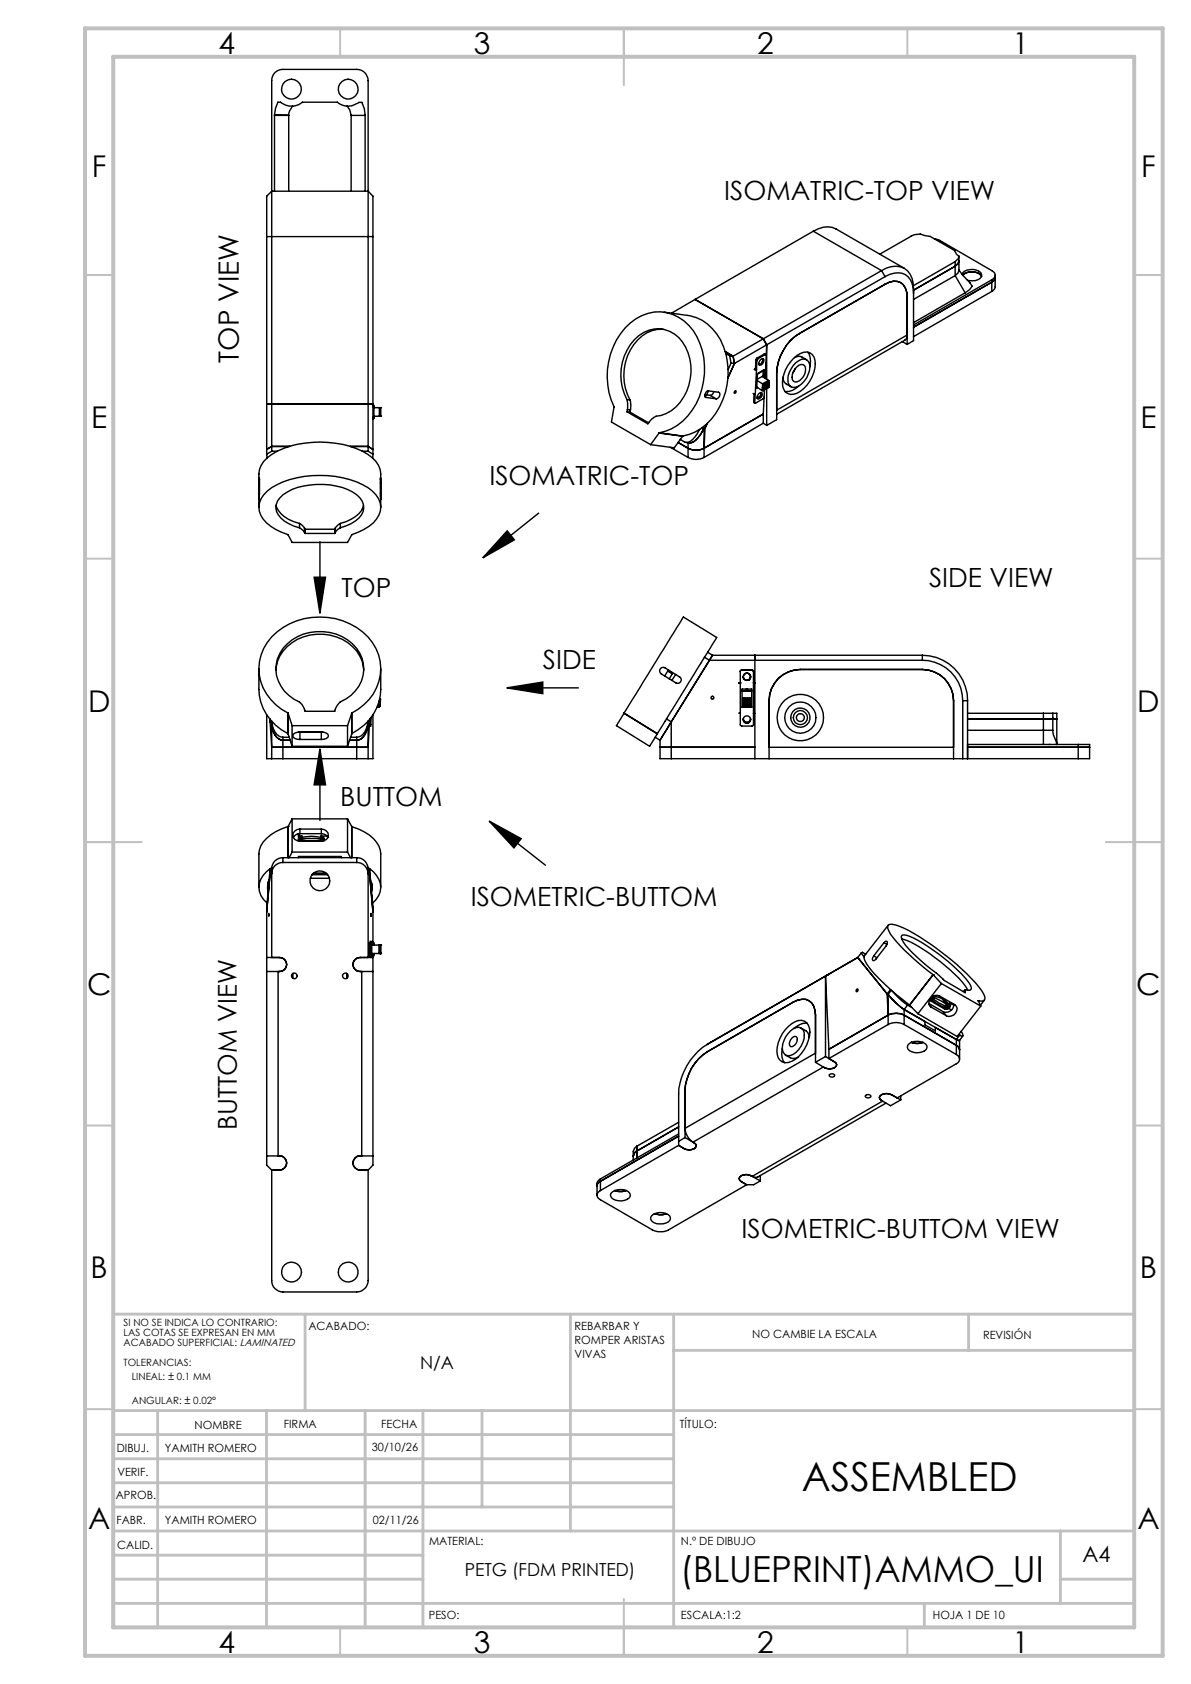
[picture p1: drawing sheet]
<svg xmlns="http://www.w3.org/2000/svg" width="210mm" height="297mm" viewBox="0 0 210 297" stroke-linecap="round" stroke-linejoin="round" font-family="sans-serif">
<g fill="none" stroke="#000" stroke-width=".25">
<path d="M51.6 18.7a2.45 2.45 0 0 0-.7 1.6M51.6 18.7a3.2 3.2 0 0 0 1.7-.7h6.2a2.97 2.97 0 0 0 1.7 .7M51.6 18.7a3.1 3.1 0 0 1-2.1-.7h-.5l-.4 1.1-.2 1.2M61.2 18.7l.5 .7 .2 1M61.2 18.7a3 3 0 0 0 2.1-.6h.5l.4 1.1 .2 1.2M47.9 33.7v-19.5a1.93 1.93 0 0 1 2-2h13a1.99 1.99 0 0 1 2 2v19.5M47.9 33.7v45.9M47.9 33.7l-.9 .9v7.1M47.9 33.7h17M48.4 20.3h2.5M48.4 20.4h2.5M48.4 20.3v13.4"/>
<path d="M50.9 20.3v13.4M61.9 20.4v13.3M61.9 20.4h2.5M64.4 20.4v13.3M64.9 33.7v45.9M64.9 33.7l.9 .9v7.1M47 41.7v38.4M47 41.7h18.8M65.8 41.7v38.4M116.9 58.1a6.2 6.2 0 0 0-5.8 3.7 9.2 9.2 0 0 0 0 8.8M117.1 55.1l4.1 .5a8.1 8.1 0 0 1 6.4 5.5 12.6 12.6 0 0 1-4 14.5l-1 .6-2.2 .7M122.6 52.8l-4.2 2.4"/>
<path d="M122.6 52.8l12 7M134.6 59.8l-5.3 3M134.6 59.8l.6 1M143.4 40.8a4.1 4.1 0 0 1 4-.4l12 6.9M143.4 40.8l-20.8 12M143.4 40.8l12 6.9M155.1 44.8l5.8-3.2a2.43 2.43 0 0 1 1.6-.3l1.5 .4 4.3 2.5 .3 .5 .5 .5M155.4 47.7a3.7 3.7 0 0 1 4.6 .1 4.4 4.4 0 0 1 1.1 3.2v9.1l-1.2 .6M155.4 47.7l-20.8 12.1M155.4 47.7l.7 1.1M156.1 48.8a3.3 3.3 0 0 1 4 0 4.2 4.2 0 0 1 1 2.9M156.1 48.8l-20.9 12"/>
<path d="M164.7 42.1l1 .3 9.2 5.3a.85 .85 0 0 1 .6 .8 .85 .85 0 0 1-.6 .9M168.4 46.1l-7.3 4.3M168.4 46.1v2.5M168.4 48.6l-7.3 4.2M168.4 48.6l1.8 3M169.1 45.2l-.2 .4-.5 .5M169.1 46l-.2 .5-.5 .5-7.3 4.2M169.1 47.7l2.3 2.8-.5 .6-.7 .5M169.1 47.7l-.2 .5-.5 .4M169.1 45.2v2.5M169.6 48.4a2.1 2.1 0 0 1 3-.6 .74 .74 0 0 1 .3 1.3 2.43 2.43 0 0 1-2.3 .3M169.8 48.5a2.29 2.29 0 0 1 3.3 .3 2.25 2.25 0 0 0-3.3-.3z"/>
<path d="M170.2 51.6l-9.1 5.3M174.9 49.4l-13.8 7.9M174.9 49.4v2M174.9 51.4l-13.8 8M175.5 48.9a.96 .96 0 0 1-.6 .9l-13.8 7.9M175.5 48.5v2.1a.97 .97 0 0 1-.6 .8M47 71.2h18.8M47.9 79.6h1M47.9 79.6l-.9 .5M51 78.7h-3.1l-.9 .6M61.8 78.7h3.1l.9 .6M63.9 79.6h1"/>
<path d="M64.9 79.6l.9 .5M65.8 71.5h.1v.2M65.8 71.4v.1M65.8 71.7h.1M65.8 73.6h.1M65.8 73.8v.1M65.9 73.6v.2h-.1M65.9 73.4h1.2M65.9 71.9h1.2M65.9 71.7v1.9M66.9 71.9v1.5M67.1 73.4h.1"/>
<path d="M67.1 71.9h.1M67.1 71.9v1.5M110.6 70.5v1.7M110.6 70.5a9 9 0 0 1 2.9-11.9 5.3 5.3 0 0 1 7.4 2.6 9.2 9.2 0 0 1-2.5 11.2 7.2 7.2 0 0 1-2.9 1.1l-.5 .3-.8 1-3.6-2.2M110.6 70.5l.5 .1M110.6 72.6l.5 .1M110.6 72.2v.4M110.6 72.2l.6 .1M111.1 70.6l.1 .8v.9M111.1 72.7l3.3 1.9M111.2 72.3l-.1 .4M116.2 76.4l-1.5 2"/>
<path d="M116.2 76.4l4.2 .5M116.2 76.3a9.8 9.8 0 0 0 7.1-6.3 12.3 12.3 0 0 0-1.8-12.6 7.2 7.2 0 0 0-10.4-.4 12.9 12.9 0 0 0-2.8 14.8l-.5 2.6 6.9 4M116.2 76.3v.1M116.2 76.3l4.2 .6M118.2 78.9l3.1 1.8M119.6 78l1.7 1.1a3.3 3.3 0 0 0 2.8 0M120.4 76.9h.1M120.4 76.9l-1.5 2.1-4.2-.6M121.3 78.1v2.6M123.4 75.7l-.2 .2a3.1 3.1 0 0 1-2.2 2.1l-1.1-.5M123.8 75.4l.5 .1M124.1 75.4a4.7 4.7 0 0 1-2.1 2.7l-1-.1"/>
<path d="M124.1 75.5v5.2M124.3 69.6l.9 .1M124.3 75.5l-.2 3.6M124.4 70l.1 .1M124.5 70.1a.68 .68 0 0 1-.2-.7 .68 .68 0 0 1 .5-.5l1.9 .3a.68 .68 0 0 1 .2 .7 .68 .68 0 0 1-.6 .4M124.5 70.1l1.8 .2M124.7 74.7l-.4 .8M124.9 68.9l-.3 .7M125.2 69.7l1.1 .6M125.8 69.1l-.1 .4-.5 .2M127.9 62l1.4 .8M128 62.3l.7 .5"/>
<path d="M128.7 62.8l.2 1.2M128.7 62.8h.6M128.9 64l-.5 1.2M128.9 64l.6 .1M129.3 62.8l.2 1.3M129.5 64.1l-1.2 2.6M129.6 69a.2 .2 0 0 1 .2 .2 .2 .2 0 0 1-.3 .1zM132.8 69.4h.4M132.9 70.9l.2 .2M132.9 70.9l.2 .1M133 69.5l-.1 1.4M133 65.2h.4"/>
<path d="M133 65.2h.1M133.2 69.4l-.1 1.6M133.2 65h.1M133.2 65l-.2 .2M133.2 65l.2 .2M133.3 63.5l.2 .1M133.3 63.5l-.1 1.5M133.4 65.2l-.2 4.2M133.5 63.2l-.2 .3M133.5 68.3l.9 .6h.1M133.5 63.2l.1 .1M133.5 63.6l-.1 1.6"/>
<path d="M133.5 67.1l.9 .6M133.5 66.9l.9-.5 1.1 .7M133.6 63.3l-.1 .3M133.8 69.4l.5-.2a.79 .79 0 0 1-.7 1.2l-.1-.6zM134.1 63.5l.5-.2a.78 .78 0 0 1-.7 1.1 .58 .58 0 0 1 .2-.9zM134.2 69.2a.86 .86 0 0 1-.7 1.1M134.2 69.3l-.3 .7-.4 .1M134.4 63.2l.1 .4-.1 .3M134.4 67.7l.2 .2M134.5 63.2a.91 .91 0 0 1-.7 1.1M134.5 68.6v.1M134.5 68.9h.1"/>
<path d="M134.5 68.5h-.1l.1 .1M134.5 68.7h-.1l.1 .2M134.6 67.9h.1M134.6 68.3h.1M134.6 68.3h-.2l.1 .2M134.6 73l-10.5 6.1M134.6 74.6l.6 .4M134.6 67.9h-.2l.2 .2M134.6 73v1.6M134.6 68.1h-.2l.2 .2M134.6 65.4l-1 .6M134.6 65.3l-.1 1.1"/>
<path d="M134.6 74.6l-10.5 6.1M134.7 66.6l.1-1.4-1.2 .7-.2 2.5h.2M134.7 70.1l-.1 2.9M134.8 62.4l.3 .1M134.8 62.4l.1 .1M134.8 62.4l-1.3 .8M134.8 68.8l-.1 1.4-1.5 .9-.1-.1M134.9 62.5l.2 .1-.1 1.6M134.9 62.5l-1.3 .8M135 64.2l-.1 2.5M135.1 64l-.1 .2M135.1 64.1l-.1 2.6"/>
<path d="M135.2 60.8l-5.7 3.3M135.2 60.8l-.1 1.8M135.2 60.8v6.1M135.2 68.5v6.5M135.5 67.1l-1.1 .6M135.5 67.1l.1 .1M135.5 68.2l.1 .1M135.5 67.3l.1 .1M135.5 67.6l.1 .1M135.5 67.7l.1 .1M135.5 67.9l.1 .1M135.6 67.8v.1"/>
<path d="M135.6 68l-1.1 .7M135.6 68.3h.1M135.6 67.8l-1.1 .7M135.6 68.3l-1.1 .6M135.6 68l-1.1 .6M135.6 67.2l-1 .7M135.6 67.4v.1M135.6 67.7h.1M135.6 67.4l-1 .7M135.6 67.7l-1 .6M136.9 72.4l23-13.3a.97 .97 0 0 1-.4 .9l-22.6 13.1M138.1 66.5v.5l.2 .4 1.2 .8"/>
<path d="M139.9 63.2a2.88 2.88 0 0 1 2.9-1 2.75 2.75 0 0 1 .7 3.4 5.7 5.7 0 0 1-3.6 3.9 1.68 1.68 0 0 1-1.9-2 6.3 6.3 0 0 1 1.9-4.3zM140.1 63.1l.9-.3 1.2 .7M140.2 65l-.4 .7M140.3 64a1.63 1.63 0 0 1 1.9-.5 1.89 1.89 0 0 1 .3 2.5 3.3 3.3 0 0 1-2.6 2.3 1.14 1.14 0 0 1-1-1.3 4.2 4.2 0 0 1 1.4-3zM140.5 64.7a.88 .88 0 0 1 1.4-.1 2.2 2.2 0 0 1-1.7 2.8 .94 .94 0 0 1-.5-1.4l.5-1zM140.8 68.1a3.1 3.1 0 0 1-2.4 1M142.5 62.1a2.99 2.99 0 0 1 .3 2.5M159.1 60.3l.8 .4M159.9 60.7v-8.4a2.3 2.3 0 0 0-3.1-2.5l-15.9 9.1a8.8 8.8 0 0 0-4 6.7v8.4l-1.7 1M45.6 89.5v-5.9a4.2 4.2 0 0 1 2.3-3.5 17.8 17.8 0 0 1 12.6-1.7 10.5 10.5 0 0 1 5.8 3 3.4 3.4 0 0 1 .8 2.2v5.9M45.6 87.7h.1M45.8 85.2h-.2l.1-1 .1 2.9-.2 .9v-.3"/>
<path d="M47 80.1l.1 .7M47.1 86.6a15.2 15.2 0 0 1 10.7-2.7 14.4 14.4 0 0 1 7.9 2.7 3.5 3.5 0 0 1 .1 5.6 11.2 11.2 0 0 1-3.8 2.1l-.7 1.4h-9.8l-.7-1.4a7.8 7.8 0 0 1-4.8-3.5 3.5 3.5 0 0 1 1.1-4.2zM48.7 89.1a4.5 4.5 0 0 0 3.1 2.9l1 .3M52.8 93.1l.6 .5 .3 .3M52.8 93.1a5.5 5.5 0 0 1-4-2.9 2.93 2.93 0 0 1 1.9-3.4 13 13 0 0 1 11.4-.1 2.99 2.99 0 0 1 1.9 3.5 5.5 5.5 0 0 1-4 2.9M52.8 92.3l.9 .8M52.8 92.3v.8M53.7 93.9l.1 .2M53.7 93.1v.8M53.7 93.1l.1 .2M53.8 94.1h5.2M53.8 93.3v.8"/>
<path d="M53.8 93.3h5.2M56.4 95.5v12.7M59 93.3v.8M59.1 93.9l-.1 .2M59.1 93.1v.8M59.1 93.1l-.1 .2M60 93.1l-.4 .2-.5 .6M60 92.3l-.9 .8M60 92.3v.8M64.1 89.1a4.3 4.3 0 0 1-3.1 2.9l-1 .3M65.8 80.1l-.1 .7M67.1 85.2v-1v3.8v-.3"/>
<path d="M89.4 93.6l1.3 1.6-5.6 3.2zM95 90.4l-9.9 8M121.3 80.7a3 3 0 0 0 2.8 0M45.6 118a13.1 13.1 0 0 0 .8 6.9 9.6 9.6 0 0 0 4.4 4.5M48.6 118.2a7.2 7.2 0 0 1 7.2-6.3 7.5 7.5 0 0 1 8.3 5.7v.6M50.7 113.6a8.6 8.6 0 0 1 12.2 .7 6 6 0 0 1-1.9 9l-1 .5-.3 .3-.4 .6-.3 .7h-5.2l-.2-.6-.6-.8a6.7 6.7 0 0 1-4.3-6.9 6 6 0 0 1 2-3.5zM55.4 101.8h2l-1 6.4zM67.1 118a13.1 13.1 0 0 1-.7 6.9 10 10 0 0 1-4.4 4.5M116.5 117.9l.3-.2 .4 .1 2.6 1.6a.62 .62 0 0 1 .2 .8 .62 .62 0 0 1-.8 .2l-2.6-1.6a.63 .63 0 0 1-.1-.9zM117.7 118.4l.8 .4-.5 .9M117.9 118.1l-.7 1.1M119.1 119l-.6 1"/>
<path d="M124.2 115.9l-8.7 14.1M124.2 115.9l.9 .5M124.8 115l1.6-2.6-5.9-3.6-10.5 17M124.8 115l-.6 .9M124.8 115l.8 .6M125.1 116.4l-6.7 10.9M125.1 116.4h37.5M125.6 115.6l-.5 .8M125.6 115.6h37M130.5 118.4v9.5l.3 .2h1.8l.3-.2v-9.5M130.8 118.2l-.3 .3M130.8 118.2l-.3 .2"/>
<path d="M130.8 118.2h1.8M130.8 118.2h.1M131.1 119.3a.65 .65 0 0 0 .6 .7 .65 .65 0 0 0 .7-.7M131.2 119.8a.63 .63 0 0 1 .1-.9 .63 .63 0 0 1 .8 0 .63 .63 0 0 1 .1 .9M132.3 119.4l-.2 .6M132.6 118.2l.3 .3M132.6 118.2l.3 .2M132.6 118.2h.1M133.1 115.6v18.2M162.6 115.6a7.9 7.9 0 0 1 8 8M162.6 116.4a7.1 7.1 0 0 1 7.2 7.2M162.6 115.6v.8"/>
<path d="M47 126.1v7.7h.9M47.6 127.3h.3a3.3 3.3 0 0 0 1.6 3.2l1.7 .1M47.6 127.3l.3 4.5h17l.3-4.5M47.6 126.9v.4M47.9 127.2a2.73 2.73 0 0 0 2 2.8M47.9 133.8h2M47.9 127.2v6.6M49.9 130v3.8M49.9 130h1.1M49.9 133.8h13M50.8 125.8l.7 2.2M50.8 125.8a8.5 8.5 0 0 1-4.3-11.4 11.3 11.3 0 0 1 12.7-5.3 10 10 0 0 1 7.8 7.5 8.7 8.7 0 0 1-5 9.2"/>
<path d="M50.8 125.8v3.6l.7 2.2M51.5 128h9.8M51.5 131.6h9.8M51.5 128v3.6M52.6 129.1h.1M52.6 129.1h.3M52.9 130.4a1.06 1.06 0 0 1-1.3-.6 1.03 1.03 0 0 1 1.3-.7h3.8a1.03 1.03 0 0 1 1.2 .7 1.06 1.06 0 0 1-1.2 .6M52.9 130.4h3.8M52.9 129.1v1.3M52.9 129.1h3.8M56.4 132.1l1 6.3h-2zM56.4 132.1v12.7"/>
<path d="M56.7 129.1v1.3M56.9 129.1h-.2M61.3 128v3.6M61.8 130h1.1M62 125.8l-.7 2.2M62 125.8v3.6M62 129.4l-.7 2.2M62.9 133.8h2M62.9 130v3.8M64.9 127.2v.2a2.96 2.96 0 0 1-1.6 2.6h-.4M64.9 127.2v6.6M65.1 127.8h.3"/>
<path d="M65.2 127.3h-.3a3.4 3.4 0 0 1-1.6 3.2l-1.7 .1M65.2 126.9v.4M65.4 127.8v.3l-.3-.1M65.4 126.5v1.3M65.8 126.1v7.7h-.9M66.9 123.5l.2 .1-.2 .1 .2 .2h-.2l.2 .2M67 123.2l.1 .2h-.2M67 124.1l-.2 .1 .2 .1-.2 .2 .2 .1-.5 .1M67.1 124.1h.1M89.4 121.3l6.3-1v2zM89.4 121.3h12.7M110 125.8h.1"/>
<path d="M110 125.8l5.9 3.6M110 125.8l-1.3 2.2 5.8 3.6 1-1.6M115.5 130l.9 .6M116.4 131.8h16.7M116.4 130.6v3.2h2M117.5 126.8l.9 .5M118.4 127.3l-2 3.3M118.4 133.8h71.7M118.4 127.3v6.5M130.3 120.4h.1M130.3 120.4h.2M130.3 125.8h.2"/>
<path d="M130.5 120.4h.1M130.8 121.5h1.7v3.2h-1.7zM130.8 121.9h1.7M130.8 121.8h.8M131 123.3v.1M131 123.5v.1M131 123.8l1.4 .1zM131 124.1h.1M131 124.3l1.4 .1zM131 124.6h1.4zM131 123.5h1.4M131 123.3h1.4"/>
<path d="M131 123.4h1.4M131 123.2h1.4M131 123.3v-.2h1.4v.2M131 123.4v.1M131 123.6v1.1M131 123.6h1.4M131 123.7h1.4M131 124.1h1.4M131 123.9h1.4M131 124.2h1.4M131 124.5h1.4M131.1 126.7a.64 .64 0 0 0 .6 .7 .64 .64 0 0 0 .6-.7"/>
<path d="M131.1 126.9a.65 .65 0 0 0 .6 .6 .65 .65 0 0 0 .7-.6M131.6 121.5v.4l.9-.1M131.8 121.5v.4M132.4 123.3v.1M132.4 123.5v.1M132.4 124.1h.1M132.4 123.4v.1M132.4 123.6v1.1M132.9 125.8h.2M132.9 120.4h.2zM132.9 120.4h.1M135.6 133.8v-10.2a5.5 5.5 0 0 1 5.5-5.5h21.5a5.5 5.5 0 0 1 5.5 5.5v10.2"/>
<path d="M135.6 131.8h32.5M169.8 123.6h.8M169.8 123.6v10.2M170.6 126.8h15.7h-.5v-.1l-.1 .1M170.6 131.8h21.5M170.6 128.8h15M170.6 125.8h13.4M170.6 123.6v10.2M170.6 131.3h19.5M184 125.8h1.6M184 125.8v5.5M185 131.3h.1"/>
<path d="M185.6 125.8h.7v5.5M185.6 128.8a3.6 3.6 0 0 0 .7 2.1v.4M185.6 125.8v3M190.1 131.3h2v2.5h-2M190.1 131.3v2.5M47.3 155.5l-.1 .4M47.3 157.3l-.3 2.7v45.5l.9 .9M47.3 155.7v1.6M47.6 153.2l-.2 2a2.97 2.97 0 0 0-.1 2.1M47.6 153.2v.9M47.6 154.1l-.6 6.7M47.6 153.2h.3"/>
<path d="M47.9 153a4.2 4.2 0 0 0-2.1 4.3l.2 .7 1.1 1.3M47.9 153.2v15.7M49.9 151.3a1.93 1.93 0 0 0-2 1.9M49.9 152.1a1.93 1.93 0 0 0-2 2h-.3M49.9 151.3v.8M49.9 151.3h13M49.9 152.1h13M50.8 145.8h.1M50.8 145.8a7.8 7.8 0 0 0-4.8 3.4l-.4 1.4v5.9M50.8 145.8v5.5M51.5 144.4v5.9M51.5 150.3l-.5 1"/>
<path d="M51.5 150.3h9.8M51.5 144.4l-.7 1.4M51.5 144.4h9.8M52.6 151.3v-.2h7.5l.2 .2M52.6 147h.3M52.6 147l-.4 .2-.5 .5M52.6 148.2l.1 .1M52.6 147.5h.6a.55 .55 0 0 0-.6 .5M52.6 147v1.3M52.9 146.2a1.09 1.09 0 0 0-1.3 1.1 1.09 1.09 0 0 0 1.3 1.1h3.8M52.9 146.2v.8M52.9 146.2h3.8"/>
<path d="M52.9 147h3.8M52.9 147.9v.3M52.9 148.2l.1 .2M53.1 147.7a7.1 7.1 0 0 1 3.7 0M53.1 147.7l-.2 .2M53.1 147.7v.7M53.2 148.1v.3M53.2 148.2v.2M54.7 154.9h3.4M55 154.3h2.7M55.1 154.2h2.6M55.3 154h2.2"/>
<path d="M56.6 148.2l-1.7 .1-1.7-.1M56.6 148.2v-.2l-2.5-.1-.9 .1v.2M56.6 148.2v.2M56.7 146.2a1.09 1.09 0 0 1 1.2 1.1 1.09 1.09 0 0 1-1.2 1.1M56.7 147a1.14 1.14 0 0 1 1.1 .7M56.7 146.2v.8M56.7 148.1v.3M56.8 147.7l.1 .1M56.8 147.7v.6M56.9 147.8v.5M56.9 148.3h.1M57.2 148.2v.1"/>
<path d="M57.6 147.5h-1a.58 .58 0 0 1 .6 .7M61.3 144.4l.7 1.4v5.5M61.3 144.4v5.9M61.3 150.3l.5 1M62 145.8a7.4 7.4 0 0 1 4.8 3.4l.3 1.4v5.9M62.9 151.3a1.99 1.99 0 0 1 2 1.9M62.9 152.1a1.99 1.99 0 0 1 2 2h.3M62.9 151.3v.8M64.9 153a3.9 3.9 0 0 1 1.8 5l-1 1.3M64.9 153.2v15.7M64.9 153.2h.3M65.2 153.2l.1 2a2.52 2.52 0 0 1 .2 2.1"/>
<path d="M65.2 153.2v.9M65.2 154.1l.6 6.7M65.5 157.3l.3 2.7v6.2M65.5 155.7v1.6M86.3 144.8l5.6 3.1-1.3 1.6zM86.3 144.8l9.9 7.8M47 168.9h2.3a1.24 1.24 0 0 1 1.3 1.2 1.24 1.24 0 0 1-1.3 1.2h-2.3M47.4 161.1v.5zM49 171.3v32.6M51.6 171.7v.8M61.1 171.7v.8M63.8 171.3v32.6"/>
<path d="M65.1 166.5v-.2h.8v.4M65.1 166.5h.3M65.1 168.3h.3M65.1 166.5v1.8M65.2 166l.3 .3M65.4 168.3v.3M65.4 166.3v.2M65.4 166.5v1.8M65.4 161.1v.5zM65.4 166.8v1.3zM65.5 168.6l-.2 .3M65.5 166l.3 .3"/>
<path d="M65.5 168.2h1.6M65.5 166.7h1.5M65.7 166.7v-.1h-.2v1.7h.2v-.1M65.8 168.9h-2.3a1.24 1.24 0 0 0-1.3 1.2 1.24 1.24 0 0 0 1.3 1.2h2.3M65.8 168.7v36.8l-.9 .9M65.8 168.6l-.2 .3M65.9 168.2v.4h-.8v-.3M66.8 166.7v1.5M67 168.2h.1M67 166.7h.1M67 166.7v1.5M67.1 168.2h.1"/>
<path d="M67.1 166.7h.1M67.1 166.7v1.5M145.6 172.2l.6 12.9M145.6 172.2v14.1M146.2 171.8l-.6 .4M146.2 171.8l-21.5 12.4M151 174.6a.18 .18 0 0 1 .3 0 .18 .18 0 0 1-.1 .2l-.2 .1zM151.2 168.9l5.2 6.4M151.2 168.9l-26.5 15.3M151.2 168.9l-5 2.9M151.8 168.1l-.6 .8M151.8 168.1l.6 .7"/>
<path d="M151.8 168.1l.3-.1 .5 .3M154.1 168.6l.5 .3M155.9 166.3l.3-.3 .2 .1 .1 .3-.3 .4-1.8 2.4-.4 .2-.2-.2 .3-.6M155.9 166.3l-1.8 2.3M155.9 166.3l.5 .3M156.4 175.3l.2 .1M156.4 175.3l.2 3.7M156.6 175.4a12.4 12.4 0 0 0 2.8 2.6M156.6 179a3.3 3.3 0 0 1 2.8 0l9.2 5.4 .5 .3 .1 .5M156.6 163.2l-4.2 5.4a1.39 1.39 0 0 0 .4 1.4 35.7 35.7 0 0 0 7.6 7.3M156.6 175.4v5.3M156.6 179l-10.4 6.1"/>
<path d="M157 174.5l-.6 .8M157.2 174.7l-.6 .7M157.4 174.8l1.2 1.3 1.4 1.2M158.9 165.1a1.15 1.15 0 0 1 1.5 0 31.2 31.2 0 0 1 10.6 8.4l.2 .5v.5l-.2 .2-.9-.1 .1 .5-3.7-2.2-1.1-1a32.5 32.5 0 0 1-6.1-5.7l-.3-.5zM159 165.6a22.3 22.3 0 0 1 7.7 4.7l2.3 2.2 1.1 1.2 .5 .9M159.4 178l9.2 5.3M159.4 178v2.7M159.4 178l3.7 2.2v.6l1.8 1v-.6l3.7 2.1M160 177.3l-.6 .7M160 177.3l.8 .4M160.4 177.3h.1M160.4 177.3l1.5 1.5"/>
<path d="M163.8 177l2.5 1.4M163.8 177.1l.4 .5M163.9 176.3l.2 .2M164 176.2l.2 .4 2.4 1.4a.75 .75 0 0 0 .8-.3 .75 .75 0 0 0 0-.8M164.2 177.6a1.25 1.25 0 0 1-.1-1.6 1.25 1.25 0 0 1 1.6-.3l2.6 1.5a1.23 1.23 0 0 1 .3 1.4 1.23 1.23 0 0 1-1.3 .7l-.4-.2M164.2 177.6l2.7 1.5M164.3 176.3v.1M164.3 176.4l.9 .6 1.6 .8M164.5 175.8a3.2 3.2 0 0 1 2.9 1.5M164.5 175.8l-.2 .3v.3M164.5 175.8l.2 .2M164.5 171.9h.1"/>
<path d="M164.5 171.9a39.6 39.6 0 0 1-7.5-7.2l-.5-1 .1-.5a2.09 2.09 0 0 1 1.9 .1 43.3 43.3 0 0 1 12.8 9.3l.7 .8a5.8 5.8 0 0 1 1.7 2.7l-.3 .4h-.9M164.5 176.2l1.8 1.1 .6 .2 .2-.2M164.5 176.1v.1M164.5 176.1l-.1-.2 .1 .3M164.5 171.9l1.5 1.6M164.5 171.9l-4.1 5.4M164.7 176l-.2 .1M164.7 176h.1M164.7 176l1.3 .6 1.1 .7M166 173.5l6.9 3.9M166 173.5l-4.1 5.3M166.2 176.2l.9 1.1"/>
<path d="M166.3 178.4l.6 .7M166.5 177.3l.3 .5M166.7 177.4l.3 .4M166.8 177.8h.2M166.8 176.6l.6 .7M166.9 177.5l.2 .3M167.1 177.8h-.1M167.3 177.8l.5 .3M167.4 177.3l-.3 .5M167.4 176.9h.2M167.4 176.9l.8 .4M168.2 177.1a1.41 1.41 0 0 1-1.9 1.3"/>
<path d="M170.1 174.6l-.2 .3M170.1 174.9v.1M172.5 176.5h.1M172.5 176.5l.4 .9M172.9 177.4l-4.1 5.4-6.9-4M173.6 176.4l-.7 .9M119.7 198.8l-7.4 4.2a1.22 1.22 0 0 0-.6 .9M119.7 197.9l-7.4 4.2M119.7 200l-13.8 7.9M124.7 184.2a10.9 10.9 0 0 0-5 8.7v9.1M137.9 184.9a3.2 3.2 0 0 0 .4 2.5M138.5 186.1a1.79 1.79 0 0 0 2.2 .4"/>
<path d="M139 181a2.85 2.85 0 0 1 2.8-.9 2.64 2.64 0 0 1 .7 3.4 5.7 5.7 0 0 1-3.5 3.9 1.72 1.72 0 0 1-2-2 6.5 6.5 0 0 1 2-4.4zM139.4 181.8a1.46 1.46 0 0 1 2.2-.2 3.2 3.2 0 0 1-.7 3.5 2.2 2.2 0 0 1-2.4 1 1.97 1.97 0 0 1-.3-2.6l.3-.6zM139.6 183.1l.6-.3h.2a1.16 1.16 0 0 1-1 1.8 1 1 0 0 1 .2-1.5zM141.3 181.3a1.67 1.67 0 0 1 1.4 1.7M142.3 180.5a2.66 2.66 0 0 0-2.4 .9M143.8 187.4v-8.4a2.63 2.63 0 0 0-1.7-2.8l-1.4 .2-.8 .3-15.2 8.8a8.5 8.5 0 0 0-3.9 6.8v8.3M143.8 185.7l-23 13.3a3.1 3.1 0 0 0 1.4 2.4M143.8 187.4l1.6 .9M145.4 188.3l-.2-.1-23 13.2M145.6 186.3l-1.8 1.1M145.6 186.3l1.5 1M146.2 186.7l.9 .6"/>
<path d="M146.2 185.1v1.6M146.2 189.5a.51 .51 0 0 1 .6-.2 .51 .51 0 0 1 .3 .5 .5 .5 0 0 1-.5 .2 .5 .5 0 0 1-.4-.5zM147.1 187.3l.3 .2 .1 .3a1.52 1.52 0 0 1-2.1 .5M152.6 193.2a.52 .52 0 0 1 .6-.2 .52 .52 0 0 1 .3 .5l-.6 .1-.3-.1zM155.4 194.1l.2 .1-23 13.3M156.2 194.6l-22.6 13h-.4l-.6-.1M156.6 180.7a3 3 0 0 1 2.8 0M156.6 180.7l-10.4 6M157.2 193.1a1.56 1.56 0 0 0-2.2 .5l.4 .5M157.2 193.1l1.6 .9M158.8 193.3v.7M158.8 194l-1.8 1-1.6-.9"/>
<path d="M159.4 180.7l9.2 5.3M160.3 184.1a2.36 2.36 0 0 1 3.1 .4 .98 .98 0 0 1-.9 1.1 1.95 1.95 0 0 1-2.5-.9l.1-.3zM160.7 183.8a2.73 2.73 0 0 0 2 0 2.73 2.73 0 0 1-2 0zM168.6 183.3l.6 .2M168.6 186a.87 .87 0 0 1 .6 .8 .87 .87 0 0 1-.6 .8l-10.4 6-1-.5M168.6 183.3v2.7M169 182.5l.2 .1M169.2 183.4v3.4M169.2 182.6l-.6 .7M169.5 181.9l.3 .5v.3l-.6-.1M169.8 182.7l-.6 .8-.6-.2M47 203.9h2.3a1.25 1.25 0 0 1 1.3 1.2 1.25 1.25 0 0 1-1.3 1.3h-1.4"/>
<path d="M47.9 206.4v19.4a1.99 1.99 0 0 0 2 2.1h13a2.05 2.05 0 0 0 2-2.1v-19.4M65.8 203.9h-2.3a1.25 1.25 0 0 0-1.3 1.2 1.25 1.25 0 0 0 1.3 1.3h1.4M105.9 207.9a.97 .97 0 0 0-.6 .8v2.1M105.9 207.9v2.1M107.7 210.5a2.3 2.3 0 0 1 3.4 .1 .93 .93 0 0 1-.9 1.1 1.99 1.99 0 0 1-2.6-.9zM108.4 210a2.73 2.73 0 0 0 2 0 2.73 2.73 0 0 1-2 0zM112.3 202.2a1.24 1.24 0 0 0-.6 .9v1.5M112.3 202.2v2M112.3 202.1v2.1M112.3 202.1v.1M114.9 214.4a2.42 2.42 0 0 1 3.2 .1 .83 .83 0 0 1-.6 1.2 2.17 2.17 0 0 1-2.7-.6l-.1-.4zM115.4 214.1a3.1 3.1 0 0 0 2.1 0 2.79 2.79 0 0 1-2.1 0z"/>
<path d="M119.7 200.4l-13.8 7.9a.87 .87 0 0 0-.6 .9M119.7 202l-13.8 8M120.8 200.6l-1.1 .7M120.8 200.6l1.6 1M122.2 201.4l.2 .2M122.4 201.6l.4 .5a1.5 1.5 0 0 1-2.2 .5l-.9-.6M131.7 208.9l-13.8 8a3.3 3.3 0 0 1-2.9 0l-9.1-5.3a.85 .85 0 0 1-.6-.8 .85 .85 0 0 1 .6-.8M132.4 207.4a1.53 1.53 0 0 0-2.1 .5l.4 .5 1 .5M132.4 207.4l1.7 .9M132.4 207.4l.2 .1M134.1 207.3v1M134.1 208.3l-1.2 .6h-1.2"/>
<circle cx="51.4" cy="15.7" r="1.75"/>
<circle cx="61.4" cy="15.7" r="1.75"/>
<circle cx="131.7" cy="119.3" r=".64"/>
<circle cx="125.6" cy="123.1" r=".25"/>
<circle cx="131.7" cy="126.9" r=".64"/>
<circle cx="141.1" cy="126.6" r="4.1"/>
<circle cx="141.1" cy="126.6" r="2.75"/>
<circle cx="141.1" cy="126.6" r="1.7"/>
<circle cx="141.1" cy="126.6" r=".71"/>
<circle cx="141.1" cy="126.6" r="1.25"/>
<circle cx="56.4" cy="155.3" r="1.75"/>
<circle cx="51.9" cy="172.1" r=".5"/>
<circle cx="60.9" cy="172.1" r=".5"/>
<circle cx="51.4" cy="224.3" r="1.76"/>
<circle cx="61.4" cy="224.3" r="1.75"/>
</g>
<g fill="none" stroke="#c0c0c0" stroke-width=".35">
<path d="M60 5v5M110 5v10M160 5v5M15 48.5h5M200 48.5h5M15 98.5h5M200 98.5h5M15 148.5h10M195 148.5h10M15 198.5h5M200 198.5h5M15 248.5h5"/>
<path d="M200 248.5h5M60 287v5M110 282v10M160 287v5"/>
</g>
<g fill="none" stroke="#c0c0c0" stroke-width=".5">
<path d="M53.8 231.8v17M100.6 231.8v38.2M118.8 231.8v55.2M118.8 238.2h81.2M170.8 231.8v6.4M200 231.8h-180v55.2M20 248.8h180M20 257.3h98.8M20 253h98.8M27.8 248.8v38.2M47 248.8v38.2M64.4 248.8v38.2"/>
<path d="M74.6 248.8v38.2M85 248.8v17M20 265.8h98.8M20 261.5h98.8M20 278.5h54.6M20 274.3h54.6M20 270h180M187 278.5h13M187 270v12.8M20 282.8h180M163 282.8v4.2"/>
</g>
<path d="M15 5h190v287h-190zM20 10h180v277h-180z" fill="none" stroke="#c0c0c0" stroke-width=".7"/>
<path d="M55.4 101.8h2l-1 6.4zM56.4 132.1l1 6.3h-2zM89.4 121.3l6.3-1v2zM89.4 93.6l1.3 1.6-5.6 3.2zM86.3 144.8l5.6 3.1-1.3 1.6z" fill="#000"/>
<text font-size="7.1" x="141.4" y="262.9">ASSEMBLED</text>
<text font-size="6.3" x="119.9" y="279.1">(BLUEPRINT)AMMO_UI</text>
<g font-size="5.3">
<text x="38.5" y="9.5">4</text>
<text x="83.5" y="9.5">3</text>
<text x="133.5" y="9.5">2</text>
<text x="178.5" y="9.5">1</text>
<text x="16.2" y="31.2">F</text>
<text x="201.2" y="31.2">F</text>
<text x="16.1" y="75.5">E</text>
<text x="201.1" y="75.5">E</text>
<text x="15.5" y="125.5">D</text>
<text x="200.5" y="125.5">D</text>
<text x="15.4" y="175.5">C</text>
<text x="200.4" y="175.5">C</text>
<text x="16" y="225.5">B</text>
<text x="201" y="225.5">B</text>
<text x="15.5" y="269.7">A</text>
<text x="200.5" y="269.7">A</text>
<text x="38.5" y="291.5">4</text>
<text x="83.5" y="291.5">3</text>
<text x="133.5" y="291.5">2</text>
<text x="178.5" y="291.5">1</text>
</g>
<text font-size="4.9" x="42.1" y="64" transform="rotate(-90 42.1 64)">TOP VIEW</text>
<g font-size="4.7">
<text x="127.7" y="35.3">ISOMATRIC-TOP VIEW</text>
<text x="86.3" y="85.5">ISOMATRIC-TOP</text>
<text x="60.2" y="105.3">TOP</text>
<text x="163.8" y="103.5">SIDE VIEW</text>
<text x="95.7" y="118">SIDE</text>
<text x="60" y="142.1">BUTTOM</text>
<text x="83" y="159.8">ISOMETRIC-BUTTOM</text>
<text x="130.8" y="218.3">ISOMETRIC-BUTTOM VIEW</text>
</g>
<text font-size="4.6" x="41.8" y="199.3" transform="rotate(-90 41.8 199.3)">BUTTOM VIEW</text>
<text font-size="3.9" x="190.9" y="275.5">A4</text>
<g font-size="3.2">
<text x="74.1" y="241.4">N/A</text>
<text x="81.9" y="277.9">PETG (FDM PRINTED)</text>
</g>
<g font-size="2">
<text x="54.4" y="234.6">ACABADO:</text>
<text x="101.3" y="234.5">REBARBAR Y</text>
<text x="101.3" y="237">ROMPER ARISTAS</text>
<text x="101.3" y="239.5">VIVAS</text>
<text x="132.6" y="236">NO CAMBIE LA ESCALA</text>
<text x="173.3" y="236.2">REVISIÓN</text>
<text x="34.3" y="252">NOMBRE</text>
<text x="50" y="251.9">FIRMA</text>
<text x="67.2" y="251.9">FECHA</text>
<text x="119.9" y="251.9">TÍTULO:</text>
<text x="20.6" y="256.1">DIBUJ.</text>
<text x="29.1" y="256.1">YAMITH ROMERO</text>
<text x="65.6" y="255.9">30/10/26</text>
<text x="20.7" y="260.3">VERIF.</text>
<text x="20.4" y="264.4">APROB.</text>
<text x="20.5" y="268.8">FABR.</text>
<text x="29.1" y="268.8">YAMITH ROMERO</text>
<text x="65.7" y="268.7">02/11/26</text>
<text x="20.7" y="273.1">CALID.</text>
<text x="75.6" y="272.5">MATERIAL:</text>
<text x="120.1" y="272.5">N.º DE DIBUJO</text>
<text x="75.6" y="285.5">PESO:</text>
<text x="120.1" y="285.6">ESCALA:1:2</text>
<text x="164.5" y="285.6">HOJA 1 DE 10</text>
</g>
<g font-size="1.8">
<text x="21.8" y="233.9">SI NO SE INDICA LO CONTRARIO:</text>
<text x="21.8" y="235.7">LAS COTAS SE EXPRESAN EN MM</text>
<text x="21.8" y="237.4">ACABADO SUPERFICIAL: LAMINATED</text>
<text x="21.8" y="240.9">TOLERANCIAS:</text>
<text x="23.2" y="243.4">LINEAL: ± 0.1 MM</text>
<text x="23.2" y="247.7">ANGULAR: ± 0.02°</text>
</g>
</svg>
